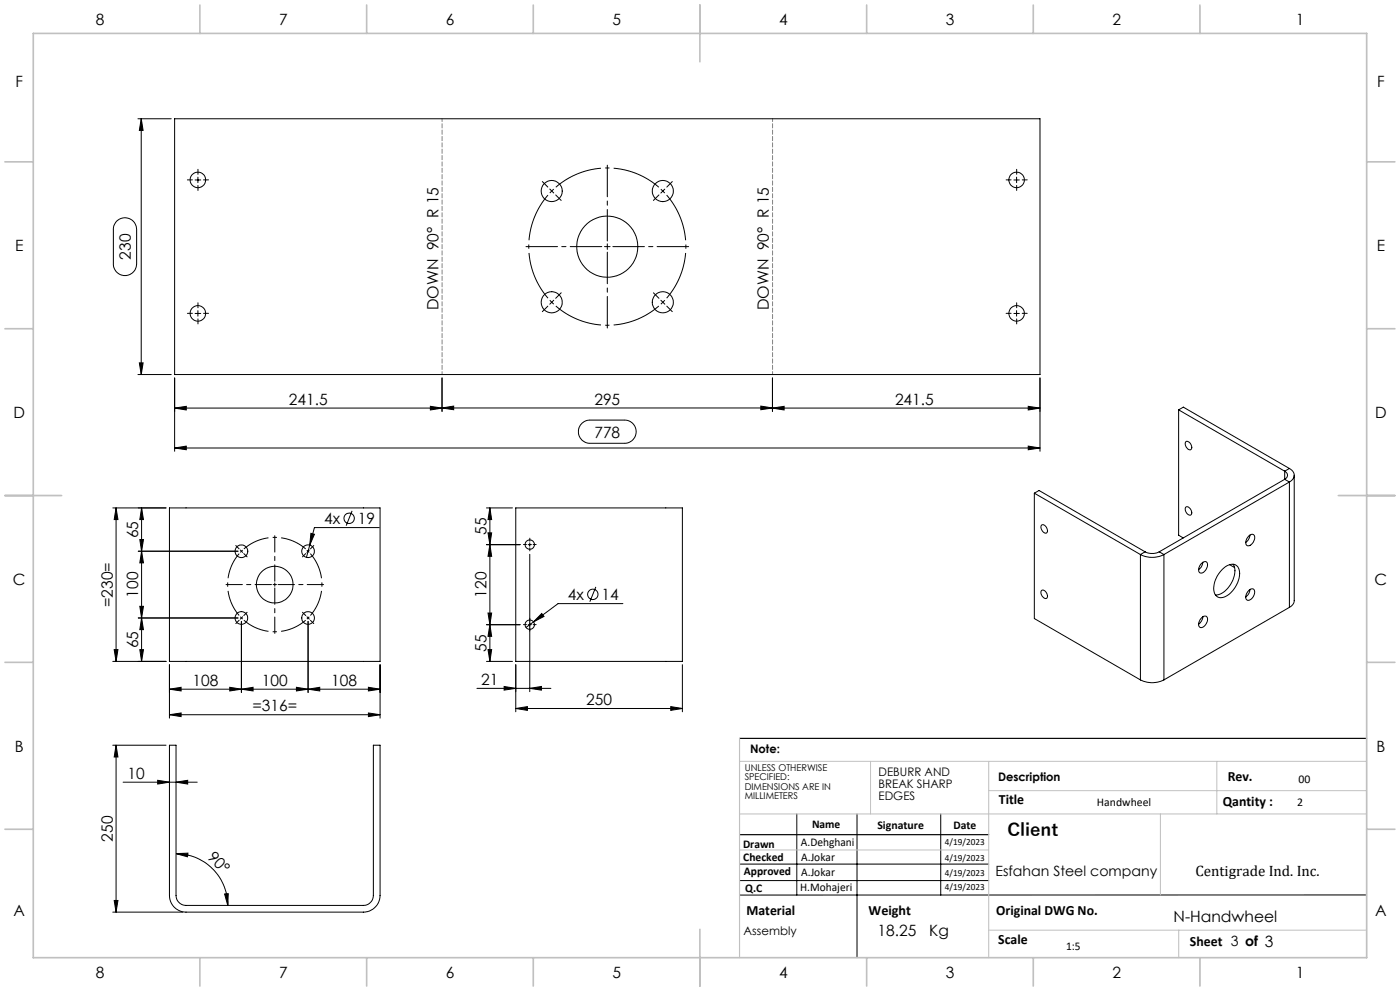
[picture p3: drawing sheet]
<svg xmlns="http://www.w3.org/2000/svg" width="420mm" height="297mm" viewBox="0 0 420 297" stroke-linecap="round" stroke-linejoin="round" font-family="sans-serif">
<g fill="none" stroke="#000" stroke-width=".3">
<path d="M41.4 35.6h10M42.4 35.6v76.7M42.4 35.6l.5 3.5h-1.1zM52.4 35.6h259.6v76.7h-259.6zM58.5 53.9h1.7M59.4 53.1v1.6M198.3 56.7l1.1 1.2M199.4 56.7l-1.1 1.2M304.2 53.9h1.6M305 53.1v1.6M35 66.3a3.5 3.5 0 0 1 3.8-.8 3.5 3.5 0 0 1 2.2 3.3v10.3a3.5 3.5 0 0 1-3.5 3.5 3.5 3.5 0 0 1-3.5-3.5v-10.6l.4-1.3zM58.5 93.9h1.7"/>
<path d="M59.4 93.1v1.7M304.2 93.9h1.6M305 93.1v1.7M41.4 112.3h10M41.8 108.8h1.1l-.5 3.5zM52.4 113.3v22M132.6 113.3v10M231.7 113.3v10M312 113.3v22M52.4 134.3l3.5-.6v1.1zM52.4 134.3h259.6M52.4 122.3l3.5-.5v1.1z"/>
<path d="M52.4 122.3h80.2M129.1 121.8l3.5 .5-3.5 .6zM132.6 122.3l3.5-.6v1.1zM132.6 122.3h99.1M174.6 126.9l1.1-.8 1-.2h10.7a3.5 3.5 0 0 1 3.5 3.5 3.5 3.5 0 0 1-3.5 3.5h-10.4a3.5 3.5 0 0 1-3.2-2.2 3.5 3.5 0 0 1 .8-3.8zM228.2 121.7l3.5 .6-3.5 .5zM231.7 122.3l3.5-.5v1.1zM231.7 122.3h80.3M308.5 121.8l3.5 .5-3.5 .6zM308.5 133.7l3.5 .6-3.5 .5zM353.6 122.8l31.8 18.4M353.6 122.8l1.4-.8 31.8 18.4"/>
<path d="M353.6 122.8v37.6l1.4 .8M355.8 132.3a1.59 1.59 0 0 1 1.4 2.5 1.68 1.68 0 0 1-1.4-2.5zM33.8 152.2h16M34.8 152.2v46M34.8 152.2l.6 3.5h-1.1zM42.5 152.2v46M42.5 152.2l.5 3.5h-1.1zM50.8 152.2h63.2v46h-63.2zM93.3 159.8l1 .3-1.4 3.3zM105.6 153.1l-1.7 4.4M113.8 158.1h-19.5l-2.4 8.9M145.9 152.2h7.8"/>
<path d="M146.4 159.7h1.1l-.5 3.5zM147 152.2v46M147 152.2l.5 3.5h-1.1zM154.7 152.2h50v46h-50zM310.3 147.8v37.6l31.8 18.4M310.3 147.8l31.8 18.4M310.3 147.8l1.4-.8 31.8 18.4M312.6 157.3a1.59 1.59 0 0 1 1.3 2.5 1.68 1.68 0 0 1-1.3-2.5zM355.7 152a1.5 1.5 0 0 1 1.8 1.9 .92 .92 0 0 1-1 .4 .92 .92 0 0 1-.7-.8l-.2-.8zM385.4 141.2a1.3 1.3 0 0 1 .9 1.2 1.3 1.3 0 0 1-.9 1.2M385.4 143.6l-37.6 21.8M385.4 143.6l1.4 .9"/>
<path d="M385.4 141.2v2.4M386.8 140.4a2.14 2.14 0 0 1 1.5 2 2.14 2.14 0 0 1-1.5 2.1M386.8 144.5l-37.6 21.7M386.8 144.5v37.5M386.8 140.4l-1.4 .8M388.3 142.4v37.8l-.5 1-1 .8M41.5 165.2h29.9M41.9 161.7h1.1l-.5 3.5zM42.5 165.2l.5 3.5h-1.1zM92.1 164.8l.7 .8M92.8 164.8l-.7 .8M145.9 163.2h10.1"/>
<path d="M147 163.2l.5 3.5h-1.1zM158.4 163.2h1M158.9 162.7v1M158.9 166.1v41.2M178.8 175.9l-1.8 4.4M312.4 177a1.48 1.48 0 0 1 1.8 1.9 .79 .79 0 0 1-.8 .5 .79 .79 0 0 1-.7-.7l-.4-.8zM342.1 166.2a7.7 7.7 0 0 0 7.1 0M342.1 166.2v37.6M343.5 165.4a4.8 4.8 0 0 0 4.3 0M343.5 165.4l-1.4 .8M347.8 165.4l1.4 .8M349.2 166.2v37.6"/>
<path d="M360.3 169a.99 .99 0 0 1 1.1-.7 .99 .99 0 0 1 .9 1 2.29 2.29 0 0 1-2.4 2.4 2.1 2.1 0 0 1 .4-2.7zM360.9 168.5a2.99 2.99 0 0 1-1.3 2.2M367 170.4a2.94 2.94 0 0 1 4.3-.5 7 7 0 0 1-2.3 7.9 2.94 2.94 0 0 1-4.3 .6 7 7 0 0 1 2.3-8zM368.9 169.2l1.5 .9M370 169.1a7 7 0 0 1-2.4 7.9 4.1 4.1 0 0 1-3 1.3M374.6 160.7a1.04 1.04 0 0 1 1.5-.4 1.04 1.04 0 0 1 .2 1.6 1.81 1.81 0 0 1-2.3 1.5 2.25 2.25 0 0 1 .6-2.7zM374.7 176.9a.99 .99 0 0 1 1.4-.3 .99 .99 0 0 1 .2 1.4 1.76 1.76 0 0 1-2.4 1.7 2.43 2.43 0 0 1 .8-2.8zM375 160.4a3.2 3.2 0 0 1-1.3 2.2M375 176.7a2.99 2.99 0 0 1-1.3 2.2M33.8 198.2h16M34.3 194.7h1.1l-.6 3.5zM41.5 185.2h29.9"/>
<path d="M41.9 181.7h1.1l-.5 3.5zM41.9 194.7h1.1l-.5 3.5zM42.5 185.2l.5 3.5h-1.1zM50.8 199.2v16M72.4 186.2v21.3M92.4 186.2v21.3M114 199.2v16M145.9 187.2h10.1M145.9 198.2h7.8M146.4 194.7h1.1l-.5 3.5zM146.4 183.7h1.1l-.5 3.5zM147 187.2l.5 3.5h-1.1z"/>
<path d="M154.7 199.2v14.1M158.4 187.2h1M160.1 186.4l-2.3 1.7M162.5 183.9l.7 .8-3.1 1.7zM186.9 180.9h-19.5l-7.3 5.5M204.7 199.2v14.1M360.4 185.2a1 1 0 0 1 1.4-.6 1 1 0 0 1 .4 1.5 1.96 1.96 0 0 1-2.3 1.8 2.16 2.16 0 0 1 .5-2.7zM360.9 184.9a3 3 0 0 1-1.3 2.1M386.8 182l-37.6 21.8M50.8 206.5l3.5-.5v1.1zM50.8 214.2l3.5-.5v1.1zM50.8 214.2h63.2"/>
<path d="M68.9 206l3.5 .5-3.5 .6zM72.4 206.5l3.5-.5v1.1zM88.9 206l3.5 .5-3.5 .6zM92.4 206.5l3.5-.5v1.1zM110.5 213.7l3.5 .5-3.5 .6zM110.5 206l3.5 .5-3.5 .6zM114 206.5h-63.2M143.1 206.3h22.2M151.2 205.7l3.5 .6-3.5 .5zM154.7 212.3l3.5-.5v1.1zM154.7 212.3h50M158.9 206.3l3.5-.6v1.1z"/>
<path d="M201.2 211.8l3.5 .5-3.5 .6zM342.1 203.8a7.7 7.7 0 0 0 7.1 0M33.8 223.3h16M34.8 223.3v50.1M34.8 223.3l.6 3.6h-1.1zM36.9 234.4h22.3M47.3 233.9l3.5 .5-3.5 .6zM50.8 223.3h2v45.1a3 3 0 0 0 3 3h53.2a3 3 0 0 0 3-3v-45.1h2v45.1a5 5 0 0 1-5 5h-53.2a5 5 0 0 1-5-5zM52.8 234.4l3.5-.5v1.1zM52.8 255.8l3.6-.1-.2 1.1zM52.8 255.8a15.6 15.6 0 0 1 15.5 15.6M221.9 259h74.7"/>
<path d="M239 243.9v24.3M257.1 243.9v43.1M282.2 243.9v24.3M33.8 273.4h21M34.3 269.9h1.1l-.6 3.5zM67.4 267.9l1.1-.1-.2 3.6zM221.9 263.9h74.7M410 268.2h-188.1"/>
<circle cx="59.4" cy="53.9" r="2.33"/>
<circle cx="165.5" cy="57.3" r="3.2"/>
<circle cx="198.8" cy="57.3" r="3.2"/>
<circle cx="305" cy="53.9" r="2.33"/>
<circle cx="182.2" cy="73.9" r="9.2"/>
<circle cx="59.4" cy="93.9" r="2.33"/>
<circle cx="165.5" cy="90.6" r="3.2"/>
<circle cx="198.9" cy="90.6" r="3.2"/>
<circle cx="305" cy="93.9" r="2.33"/>
<circle cx="104.7" cy="155.3" r="1.56"/>
<circle cx="72.4" cy="165.2" r="1.9"/>
<circle cx="82.4" cy="175.2" r="5.5"/>
<circle cx="92.4" cy="165.2" r="1.9"/>
<circle cx="158.9" cy="163.2" r="1.4"/>
<circle cx="177.9" cy="178.1" r="1.56"/>
<circle cx="72.4" cy="185.2" r="1.9"/>
<circle cx="92.4" cy="185.2" r="1.9"/>
<circle cx="158.9" cy="187.2" r="1.41"/>
</g>
<path d="M165.5 57.2l-.6 .6M165.5 57.2l.6-.5M165.5 90.6l.6 .6M165.5 90.6l-.6-.6M198.9 90.6l.5-.6M198.9 90.6l-.6 .6M72.4 165.2l-.3 .4M72.4 165.2l.4-.4M72.4 185.2l.4 .3M72.4 185.2l-.3-.4M92.4 185.2l.4-.4M92.4 185.2l-.3 .3" fill="none" stroke="#000" stroke-width=".3" stroke-dasharray="15.2 1.3 1.3 1.3" stroke-linecap="butt"/>
<path d="M71.8 165.9a14.1 14.1 0 0 0 0 18.6M91.7 164.5a14.1 14.1 0 0 0-18.5 0M73.2 185.9a14.1 14.1 0 0 0 18.5 0M93.1 184.5a14.1 14.1 0 0 0 0-18.6" fill="none" stroke="#000" stroke-width=".3" stroke-dasharray="15.2 1.3 1.3 1.3" stroke-dashoffset="7" stroke-linecap="butt"/>
<path d="M164.4 58.5a23.6 23.6 0 0 0 0 30.9M197.6 56.1a23.6 23.6 0 0 0-30.9 0M166.7 91.7a23.6 23.6 0 0 0 30.9 0M200 89.4a23.6 23.6 0 0 0 0-30.9" fill="none" stroke="#000" stroke-width=".3" stroke-dasharray="15.2 1.3 1.3 1.3" stroke-dashoffset=".3" stroke-linecap="butt"/>
<g fill="none" stroke="#000" stroke-width=".3" stroke-dasharray="15.2 1.3 1.3 1.3">
<path d="M57.7 53.9h-1.5M59.4 52.2v-1.5M59.4 55.6v1.5M61.1 53.9h1.5M164.3 56.1l-1.6-1.7M165.5 57.2l-.6-.5M165.5 57.2l.6 .6M166.7 58.4l1.7 1.7M197.7 58.4l-1.7 1.7M200 56.1l1.7-1.7M303.3 53.9h-1.5M305 52.2v-1.5"/>
<path d="M305 55.6v1.5M306.7 53.9h1.5M182.2 73.9v-.8M182.2 73.9h-.8M182.2 73.9v.8M182.2 73.9h.8M57.7 93.9h-1.5M59.4 92.2v-1.5M59.4 95.6v1.5M61.1 93.9h1.5M164.3 91.8l-1.6 1.6M165.5 90.6l-.6 .6"/>
<path d="M165.5 90.6l.6-.6M166.7 89.4l1.7-1.7M197.7 89.4l-1.7-1.7M198.9 90.6l.6 .6M198.9 90.6l-.6-.6M200 91.8l1.7 1.6M303.3 93.9h-1.5M305 92.2v-1.5M305 95.6v1.5M306.7 93.9h1.5M71.7 164.5l-1-1M72.4 165.2l-.3-.4"/>
<path d="M72.4 165.2l.4 .3M73.1 165.9l1 1M82.4 175.2v-.5M82.4 175.2h-.5M82.4 175.2v.5M82.4 175.2h.5M91.7 165.9l-1 1M93.1 164.5l1-1M157.9 163.2h-.9M158.9 162.2v-.9M158.9 164.2v.9M159.9 163.2h.9"/>
<path d="M71.7 185.9l-1 1M72.4 185.2l-.3 .3M72.4 185.2l.4-.4M73.1 184.5l1-1M91.7 184.5l-1-1M92.4 185.2l.4 .3M92.4 185.2l-.3-.4M93.1 185.9l1 1M157.9 187.2h-.9M158.9 186.2v-.9M158.9 188.2v.9M159.9 187.2h.9"/>
</g>
<path d="M81.4 175.2h-13.6M82.4 174.2v-13.6M82.4 176.2v13.6M83.4 175.2h13.7" fill="none" stroke="#000" stroke-width=".3" stroke-dasharray="15.2 1.3 1.3 1.3" stroke-dashoffset="10.3"/>
<path d="M180.5 73.9h-22.7M182.2 72.2v-22.7M182.2 75.6v22.7M183.9 73.9h22.7" fill="none" stroke="#000" stroke-width=".3" stroke-dasharray="15.2 1.3 1.3 1.3" stroke-dashoffset="5.8"/>
<path d="M221.9 221.3h188.1M221.9 250.2h74.7" fill="none" stroke="#000" stroke-width=".35"/>
<path d="M132.6 35.6v76.6M231.8 112.2v-76.6" fill="none" stroke="#808080" stroke-width=".3" stroke-dasharray="1.3 .6" stroke-dashoffset=".4"/>
<path d="M221.9 228.2h188.1M261.2 228.2v15.7M296.6 228.2v58.8M296.6 237h113.4M365.1 228.2v15.7M221.9 243.9h188.1M221.9 254.7h74.7M348.1 243.9v24.3M296.6 278.8h113.4M353.6 278.8v8.2" fill="none" stroke="#c0c0c0" stroke-width=".3"/>
<path d="M221.9 221.3v65.7" fill="none" stroke="#c0c0c0" stroke-width=".35"/>
<g fill="none" stroke="#c0c0c0" stroke-width=".5">
<path d="M10 10h400v277h-400zM60 1.5v8.5M110 1.5v8.5M160 1.5v8.5M210 1.5v17M260 1.5v8.5M310 1.5v8.5M360 1.5v8.5M1.5 48.5h8.5M410 48.5h8.5M1.5 98.5h8.5M410 98.5h8.5"/>
<path d="M1.5 148.5h17M401.5 148.5h17M1.5 198.5h8.5M410 198.5h8.5M1.5 248.5h8.5M410 248.5h8.5M210 278.5v17M60 287v8.5M110 287v8.5M160 287v8.5M260 287v8.5M310 287v8.5"/>
<path d="M360 287v8.5"/>
</g>
<g fill="#000">
<path d="M52.4 134.3l3.5-.6v1.1zM308.5 133.7l3.5 .6-3.5 .5z"/>
<path d="M132.6 122.3l3.5-.6v1.1zM228.2 121.7l3.5 .6-3.5 .5z"/>
<path d="M41.9 161.7h1.1l-.5 3.5zM42.5 152.2l.5 3.5h-1.1zM146.4 194.7h1.1l-.5 3.5zM147 187.2l.5 3.5h-1.1z"/>
<path d="M42.5 165.2l.5 3.5h-1.1zM41.9 181.7h1.1l-.5 3.5z"/>
<path d="M42.5 185.2l.5 3.5h-1.1zM41.9 194.7h1.1l-.5 3.5zM34.8 152.2l.6 3.5h-1.1zM34.3 194.7h1.1l-.6 3.5zM42.4 35.6l.5 3.5h-1.1zM41.8 108.8h1.1l-.5 3.5zM147 163.2l.5 3.5h-1.1zM146.4 183.7h1.1l-.5 3.5zM147 152.2l.5 3.5h-1.1zM146.4 159.7h1.1l-.5 3.5zM34.8 223.3l.6 3.6h-1.1zM34.3 269.9h1.1l-.6 3.5z"/>
<path d="M50.8 214.2l3.5-.5v1.1zM110.5 213.7l3.5 .5-3.5 .6zM92.4 206.5l3.5-.5v1.1zM110.5 206l3.5 .5-3.5 .6zM93.3 159.8l-.4 3.6 1.4-3.3zM52.4 122.3l3.5-.5v1.1zM129.1 121.8l3.5 .5-3.5 .6zM231.7 122.3l3.5-.5v1.1zM308.5 121.8l3.5 .5-3.5 .6zM151.2 205.7l3.5 .6-3.5 .5zM158.9 206.3l3.5-.6v1.1zM162.5 183.9l-2.4 2.5 3.1-1.7z"/>
<path d="M68.9 206l3.5 .5-3.5 .6zM50.8 206.5l3.5-.5v1.1zM201.2 211.8l3.5 .5-3.5 .6zM154.7 212.3l3.5-.5v1.1z"/>
<path d="M88.9 206l3.5 .5-3.5 .6zM72.4 206.5l3.5-.5v1.1z"/>
<path d="M47.3 233.9l3.5 .5-3.5 .6zM52.8 234.4l3.5-.5v1.1z"/>
<path d="M67.4 267.9l1.1-.1-.2 3.6zM52.8 255.8l3.6-.1-.2 1.1z"/>
</g>
<text font-size="5.3" x="302.2" y="250.7">Client</text>
<g font-size="4.7">
<text x="28.7" y="7.6">8</text>
<text x="83.7" y="7.6">7</text>
<text x="133.7" y="7.6">6</text>
<text x="183.7" y="7.6">5</text>
<text x="233.7" y="7.6">4</text>
<text x="283.7" y="7.6">3</text>
<text x="333.7" y="7.6">2</text>
<text x="388.7" y="7.6">1</text>
<text x="4.6" y="26.1">F</text>
<text x="413.1" y="26.1">F</text>
<text x="4.5" y="75.3">E</text>
<text x="39.3" y="77.8" transform="rotate(-90 39.3 77.8)">230</text>
<text x="413" y="75.3">E</text>
<text x="131.6" y="93" transform="rotate(-90 131.6 93)">DOWN 90° R 15</text>
<text x="230.7" y="93" transform="rotate(-90 230.7 93)">DOWN 90° R 15</text>
<text x="4" y="125.3">D</text>
<text x="86.7" y="121.3">241.5</text>
<text x="178.3" y="121.2">295</text>
<text x="268.5" y="121.3">241.5</text>
<text x="412.5" y="125.3">D</text>
<text x="178.3" y="131.1">778</text>
<text x="41.5" y="161.3" transform="rotate(-90 41.5 161.3)">65</text>
<text x="97.2" y="157">4x</text>
<text x="107.3" y="157">19</text>
<text x="146" y="160.3" transform="rotate(-90 146 160.3)">55</text>
<text x="3.9" y="175.3">C</text>
<text x="41.5" y="179.1" transform="rotate(-90 41.5 179.1)">100</text>
<text x="146" y="179.1" transform="rotate(-90 146 179.1)">120</text>
<text x="170.3" y="179.8">4x</text>
<text x="180.4" y="179.8">14</text>
<text x="412.4" y="175.3">C</text>
<text x="33.8" y="181.9" transform="rotate(-90 33.8 181.9)">=230=</text>
<text x="41.5" y="194.3" transform="rotate(-90 41.5 194.3)">65</text>
<text x="146" y="195.3" transform="rotate(-90 146 195.3)">55</text>
<text x="57.8" y="205.5">108</text>
<text x="78.6" y="205.5">100</text>
<text x="99.4" y="205.5">108</text>
<text x="144.4" y="205.3">21</text>
<text x="75.7" y="213.2">=316=</text>
<text x="175.9" y="211.3">250</text>
<text x="4.4" y="225.3">B</text>
<text x="412.9" y="225.3">B</text>
<text x="38.2" y="233.4">10</text>
<text x="33.8" y="252.2" transform="rotate(-90 33.8 252.2)">250</text>
<text x="62" y="257.2" transform="rotate(45 62 257.2)">90°</text>
<text x="4" y="274.6">A</text>
<text x="412.5" y="274.6">A</text>
<text x="263.3" y="280.5">18.25</text>
<text x="278.8" y="280.5">Kg</text>
<text x="352.1" y="276.4">N-Handwheel</text>
<text x="28.7" y="293.1">8</text>
<text x="83.7" y="293.1">7</text>
<text x="133.7" y="293.1">6</text>
<text x="183.7" y="293.1">5</text>
<text x="233.7" y="293.1">4</text>
<text x="283.7" y="293.1">3</text>
<text x="333.7" y="293.1">2</text>
<text x="388.7" y="293.1">1</text>
</g>
<text font-size="4.5" x="358.6" y="262.6">Centigrade Ind. Inc.</text>
<g font-size="4.2">
<text x="368.3" y="234.1">Rev.</text>
<text x="299.7" y="240.9">Title</text>
<text x="366.8" y="241.6">Qantity :</text>
<text x="298.6" y="262.6">Esfahan Steel company</text>
<text x="223.9" y="274.2">Material</text>
<text x="260.6" y="274.2">Weight</text>
<text x="298.9" y="274.2">Original DWG No.</text>
<text x="299.5" y="282.8">Scale</text>
<text x="357" y="283.6">Sheet 3 of 3</text>
</g>
<g font-size="3.5">
<text x="225" y="225.7">Note:</text>
<text x="263.6" y="232.6">DEBURR AND</text>
<text x="263.6" y="236.1">BREAK SHARP</text>
<text x="263.6" y="239.7">EDGES</text>
<text x="299.4" y="234.1">Description</text>
<text x="389.6" y="234.7">00</text>
<text x="329.1" y="241.6">Handwheel</text>
<text x="389.2" y="241.6">2</text>
<text x="243.6" y="248.1">Name</text>
<text x="263.2" y="248.5">Signature</text>
<text x="286" y="248.5">Date</text>
<text x="222.9" y="254">Drawn</text>
<text x="240.3" y="253.6">A.Dehghani</text>
<text x="240.4" y="257.9">A.Jokar</text>
<text x="223" y="258.1">Checked</text>
<text x="223.2" y="262.1">Approved</text>
<text x="240.4" y="262.4">A.Jokar</text>
<text x="223.6" y="267.4">Q.C</text>
<text x="240.1" y="267.1">H.Mohajeri</text>
<text x="223.1" y="280.2">Assembly</text>
<text x="319.8" y="284.6">1:5</text>
</g>
<g font-size="2.8">
<text x="223.4" y="231">UNLESS OTHERWISE</text>
<text x="223.4" y="233.8">SPECIFIED:</text>
<text x="223.4" y="236.7">DIMENSIONS ARE IN</text>
<text x="223.4" y="239.5">MILLIMETERS</text>
<text x="283.5" y="253.2">4/19/2023</text>
<text x="283.5" y="258.1">4/19/2023</text>
<text x="283.5" y="262.7">4/19/2023</text>
<text x="283.5" y="266.6">4/19/2023</text>
</g>
</svg>
